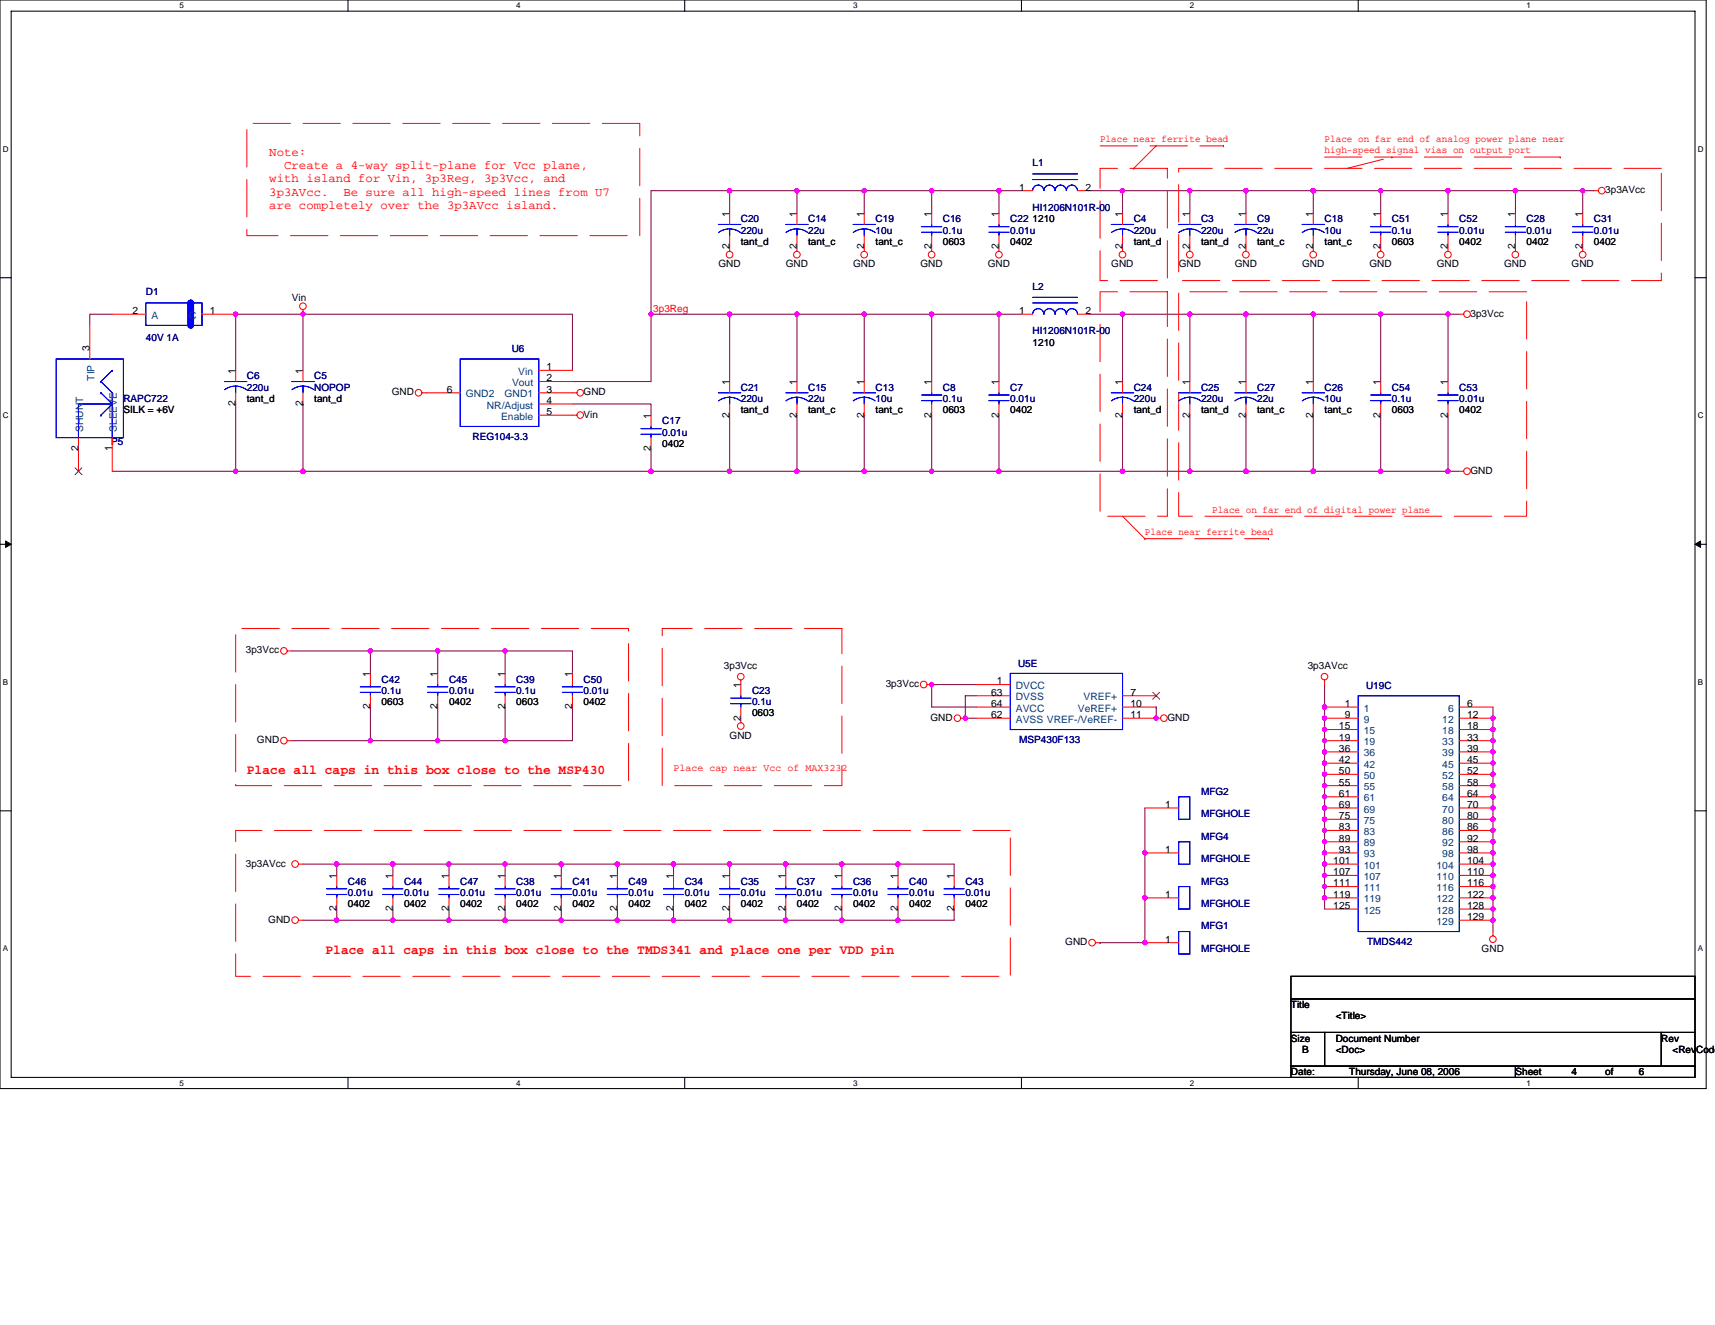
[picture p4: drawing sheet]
<svg xmlns="http://www.w3.org/2000/svg" width="279mm" height="216mm" viewBox="0 0 279 216" stroke-linecap="round" stroke-linejoin="round" font-family="sans-serif">
<path d="M0 0h278v177.4h-278zM1.8 1.8h274.3v173.8h-274.3z" fill="none" stroke="#000" stroke-width=".17"/>
<g fill="#fff">
<path d="M29.3 .2h.7v1.5h-.7z"/>
<path d="M29.3 175.7h.7v1.5h-.7z"/>
</g>
<path d="M56.7 0v1.8M56.7 175.6v1.8" fill="none" stroke="#000" stroke-width=".17"/>
<g fill="#fff">
<path d="M84.1 .2h.7v1.5h-.7z"/>
<path d="M84.1 175.7h.7v1.5h-.7z"/>
</g>
<path d="M111.5 0v1.8M111.5 175.6v1.8" fill="none" stroke="#000" stroke-width=".17"/>
<g fill="#fff">
<path d="M139 .2h.7v1.5h-.7z"/>
<path d="M139 175.7h.7v1.5h-.7z"/>
</g>
<path d="M166.4 0v1.8M166.4 175.6v1.8" fill="none" stroke="#000" stroke-width=".17"/>
<g fill="#fff">
<path d="M193.8 .2h.8v1.5h-.8z"/>
<path d="M193.8 175.7h.8v1.5h-.8z"/>
</g>
<path d="M221.3 0v1.8M221.3 175.6v1.8" fill="none" stroke="#000" stroke-width=".17"/>
<g fill="#fff">
<path d="M248.7 .2h.7v1.5h-.7z"/>
<path d="M248.7 175.7h.7v1.5h-.7z"/>
<path d="M.5 23.5h.9v1.5h-.9z"/>
<path d="M276.6 23.5h1v1.5h-1z"/>
<path d="M.5 67h.9v1.4h-.9z"/>
<path d="M276.6 67h1v1.4h-1z"/>
</g>
<path d="M0 45.3h1.8M276.1 45.3h1.9" fill="none" stroke="#000" stroke-width=".17"/>
<g fill="#fff">
<path d="M.5 110.4h.8v1.5h-.8z"/>
<path d="M276.6 110.4h.9v1.5h-.9z"/>
</g>
<path d="M0 88.7h1.8M276.1 88.7h1.9" fill="none" stroke="#000" stroke-width=".17"/>
<path d="M.9 88.2l.9 .5-.9 .5zM276.1 88.7l1-.5v1z" fill="#000" stroke="#000" stroke-width=".16"/>
<g fill="#fff">
<path d="M.5 153.8h.8v1.5h-.8z"/>
<path d="M276.6 153.8h.9v1.5h-.9z"/>
</g>
<path d="M0 132.1h1.8M276.1 132.1h1.9M210.3 159.1h65.8v3.7h-65.8zM210.3 162.8h65.8v5.4h-65.8zM210.3 168.2h5.5v5.5h-5.5zM210.3 173.7h36.6v1.9h-36.6zM215.8 168.2h54.9v5.5h-54.9zM246.9 173.7h29.2v1.9h-29.2zM270.7 168.2h5.4v5.5h-5.4z" fill="none" stroke="#000" stroke-width=".17"/>
<g fill="none" stroke="#800040" stroke-width=".17">
<path d="M118.9 31.1h.1M118.9 34.7v-3.6h-12.8v20.1M118.9 31.1h10.9M129.8 31.1v3.6M129.8 31.1h11v3.6M129.8 31.1h.1M140.8 31.1h11v3.6M140.8 31.1h.1M151.8 31.1h.1M151.8 31.1h11M162.8 31.1h.1M162.8 31.1h3.6"/>
<path d="M162.8 31.1v3.6M177.4 31.1h5.5v3.6M182.9 31.1h10.9v3.6M182.9 31.1h.1M193.8 31.1h.1M193.8 31.1h31.1M203 31.1v3.6M203 31.1h.1M214 31.1v3.6M214 31.1h.1M224.9 31.1h11v3.6M224.9 31.1h.1"/>
<path d="M224.9 31.1v3.6M235.9 31.1h.1M235.9 31.1h11M246.9 31.1h.1M246.9 31.1h11M246.9 31.1v3.6M257.9 31.1h1.8M257.9 31.1h.1M257.9 31.1v3.6M18.3 51.2h-3.7v1.8M38.4 51.2v9.1M38.4 51.2h11v9.1"/>
<path d="M38.4 51.2h.1M49.4 51.2h.1M49.4 51.2h43.9v9.1M106.1 51.2v11h-12.8M106.1 51.2h.1M106.1 51.2h12.8v11M118.9 51.2h.1M118.9 51.2h10.9M129.8 51.2v11M129.8 51.2h11v11M140.8 51.2h11v11M140.8 51.2h.1"/>
<path d="M151.8 51.2h11v11M151.8 51.2h.1M162.8 51.2h.1M162.8 51.2h3.6M177.4 51.2h5.5M182.9 51.2h.1M182.9 51.2h10.9v11M182.9 51.2v11M193.8 51.2h.1M193.8 51.2h9.2M203 51.2h11v11M203 51.2h.1"/>
<path d="M203 51.2v11M214 51.2h.1M214 51.2h10.9M224.9 51.2v11M224.9 51.2h11v11M224.9 51.2h.1M235.9 51.2h.1M235.9 51.2h1.8M18.3 76.8h20.1M38.4 65.8v11M38.4 76.8h.1M38.4 76.8h186.5"/>
<path d="M49.4 65.8h.1M49.4 76.8h.1M49.4 65.8v11M93.3 65.8h12.8v1.8M106.1 73.2v3.6M106.1 76.8h.1M118.9 67.6v9.2M118.9 76.8h.1M129.8 76.8h.1M129.8 67.6v9.2M140.8 76.8h.1M140.8 67.6v9.2"/>
<path d="M151.8 76.8h.1M151.8 67.6v9.2M162.8 76.8h.1M162.8 67.6v9.2M182.9 67.6v9.2M182.9 76.8h.1M193.8 67.6v9.2M193.8 76.8h.1M203 76.8h.1M203 67.6v9.2M214 76.8h.1M214 67.6v9.2"/>
<path d="M224.9 76.8h11M224.9 67.6v9.2M235.9 67.6v9.2M235.9 76.8h.1M235.9 76.8h1.8M47.5 106.1h12.8M60.3 106.1h.1M60.3 106.1v3.6M60.3 115.2v5.5M60.3 106.1h11M71.3 106.1v3.6M71.3 106.1h11"/>
<path d="M71.3 115.2v5.5M82.3 106.1h11v3.6M82.3 115.2v5.5M82.3 106.1h.1M82.3 106.1v3.6M93.3 115.2v5.5h-11M151.8 111.5h.1M151.8 111.5v3.7h7.3M151.8 111.5h7.3M157.3 113.4v3.6h1.8M157.3 113.4h1.8M157.3 113.4h.1"/>
<path d="M188.4 115.2h.1M188.4 115.2v1.8M215.8 111.5v3.7M215.8 115.2h.1M215.8 115.2v3.7M215.8 118.9h.1M215.8 118.9v18.3M243.2 117h.1M243.2 118.9h.1M243.2 115.2v7.3M47.5 120.7h12.8M60.3 120.7h.1"/>
<path d="M60.3 120.7h11M71.3 120.7h11M82.3 120.7h.1M186.5 139h.1M186.5 131.7v21.9h-7.3M215.8 124.4h.1M215.8 131.7h.1M215.8 120.7h.1M215.8 129.8h.1M215.8 128h.1M215.8 122.5h.1M215.8 126.2h.1"/>
<path d="M215.8 133.5h.1M215.8 139h.1M215.8 137.2h.1M215.8 137.2v10.9M243.2 135.3h.1M243.2 131.7h.1M243.2 122.5v1.9M243.2 133.5h.1M243.2 129.8h.1M243.2 128h.1M243.2 139h.1M243.2 126.2h.1"/>
<path d="M243.2 137.2h.1M243.2 124.4h.1M243.2 124.4v23.7M243.2 120.7h.1M243.2 122.5h.1M49.4 140.8h5.5M49.4 149.9h5.5M54.9 140.8h.1M54.9 140.8h9.1M54.9 148.1v1.8M54.9 149.9h.1M54.9 140.8v1.8"/>
<path d="M64 140.8h91.4v1.8M64 140.8h.1M64 148.1v1.8M64 149.9h.1M64 140.8v1.8M73.2 140.8v1.8M73.2 140.8h.1M73.2 148.1v1.8M73.2 149.9h.1M82.3 140.8v1.8M82.3 140.8h.1M82.3 148.1v1.8"/>
<path d="M82.3 149.9h.1M91.4 140.8v1.8M91.4 140.8h.1M91.4 148.1v1.8M91.4 149.9h.1M100.6 140.8v1.8M100.6 140.8h.1M100.6 148.1v1.8M100.6 149.9h.1M109.7 140.8v1.8M109.7 140.8h.1M109.7 148.1v1.8"/>
<path d="M109.7 149.9h.1M118.9 140.8v1.8M118.9 140.8h.1M118.9 148.1v1.8M118.9 149.9h.1M128 140.8v1.8M128 140.8h.1M128 148.1v1.8M128 149.9h.1M137.2 140.8v1.8M137.2 148.1v1.8M137.2 140.8h.1"/>
<path d="M137.2 149.9h.1M146.3 140.8v1.8M146.3 140.8h.1M146.3 149.9h.1M146.3 148.1v1.8M155.4 148.1v1.8h-100.5M179.2 153.6h.1M215.8 146.3h.1M215.8 144.5h.1M215.8 142.6h.1M215.8 140.8h.1M243.2 149.9h.1"/>
<path d="M243.2 144.5h.1M243.2 142.6h.1M243.2 140.8h.1M243.2 148.1h.1M243.2 148.1v3.7"/>
</g>
<g fill="#f0f" stroke="#f0f" stroke-width=".17">
<circle cx="214" cy="76.8" r=".36"/>
<circle cx="203" cy="76.8" r=".36"/>
<circle cx="140.8" cy="76.8" r=".36"/>
<circle cx="151.8" cy="76.8" r=".36"/>
<circle cx="151.8" cy="111.5" r=".35"/>
<circle cx="146.3" cy="140.8" r=".36"/>
<circle cx="182.9" cy="31.1" r=".36"/>
<circle cx="162.7" cy="51.2" r=".35"/>
<circle cx="186.5" cy="146.3" r=".36"/>
<circle cx="128" cy="140.8" r=".36"/>
<circle cx="186.5" cy="153.6" r=".36"/>
<circle cx="186.5" cy="139" r=".36"/>
<circle cx="129.8" cy="76.8" r=".36"/>
<circle cx="193.8" cy="31.1" r=".36"/>
<circle cx="118.8" cy="140.8" r=".36"/>
<circle cx="49.4" cy="76.8" r=".36"/>
<circle cx="109.7" cy="140.8" r=".36"/>
<circle cx="38.4" cy="76.8" r=".36"/>
<circle cx="100.6" cy="140.8" r=".36"/>
<circle cx="162.7" cy="31.1" r=".36"/>
<circle cx="151.8" cy="31.1" r=".36"/>
<circle cx="91.4" cy="140.8" r=".36"/>
<circle cx="106" cy="76.8" r=".36"/>
<circle cx="129.8" cy="51.2" r=".35"/>
<circle cx="118.9" cy="51.2" r=".36"/>
<circle cx="82.3" cy="140.8" r=".36"/>
<circle cx="73.1" cy="140.8" r=".36"/>
<circle cx="118.8" cy="31.1" r=".36"/>
<circle cx="64" cy="140.8" r=".36"/>
<circle cx="54.8" cy="140.8" r=".36"/>
<circle cx="246.9" cy="31.1" r=".36"/>
<circle cx="235.9" cy="31.1" r=".36"/>
<circle cx="214" cy="31.1" r=".36"/>
<circle cx="203" cy="31.1" r=".36"/>
<circle cx="146.3" cy="149.9" r=".36"/>
<circle cx="257.8" cy="31.1" r=".36"/>
<circle cx="128" cy="149.9" r=".36"/>
<circle cx="118.8" cy="149.9" r=".36"/>
<circle cx="109.7" cy="149.9" r=".36"/>
<circle cx="182.9" cy="51.2" r=".36"/>
<circle cx="203" cy="51.2" r=".35"/>
<circle cx="193.8" cy="51.2" r=".35"/>
<circle cx="100.6" cy="149.9" r=".36"/>
<circle cx="224.9" cy="31.1" r=".36"/>
<circle cx="91.4" cy="149.9" r=".36"/>
<circle cx="140.8" cy="51.2" r=".36"/>
<circle cx="118.8" cy="76.8" r=".36"/>
<circle cx="82.3" cy="149.9" r=".36"/>
<circle cx="157.3" cy="117" r=".35"/>
<circle cx="73.1" cy="149.9" r=".36"/>
<circle cx="64" cy="149.9" r=".36"/>
<circle cx="162.7" cy="76.8" r=".36"/>
<circle cx="54.8" cy="149.9" r=".36"/>
<circle cx="71.3" cy="106.1" r=".35"/>
<circle cx="60.3" cy="106.1" r=".35"/>
<circle cx="71.3" cy="120.7" r=".35"/>
<circle cx="60.3" cy="120.7" r=".35"/>
<circle cx="82.3" cy="120.7" r=".36"/>
<circle cx="215.8" cy="117" r=".35"/>
<circle cx="215.8" cy="115.2" r=".35"/>
<circle cx="224.9" cy="76.8" r=".36"/>
<circle cx="137.1" cy="140.8" r=".36"/>
<circle cx="137.1" cy="149.9" r=".36"/>
<circle cx="151.8" cy="51.2" r=".35"/>
<circle cx="243.2" cy="149.9" r=".36"/>
<circle cx="243.2" cy="146.3" r=".36"/>
<circle cx="243.2" cy="144.4" r=".35"/>
<circle cx="243.2" cy="135.3" r=".35"/>
<circle cx="243.2" cy="131.7" r=".36"/>
<circle cx="243.2" cy="142.6" r=".35"/>
<circle cx="243.2" cy="133.5" r=".35"/>
<circle cx="243.2" cy="129.8" r=".35"/>
<circle cx="243.2" cy="140.8" r=".36"/>
<circle cx="243.2" cy="128" r=".36"/>
<circle cx="243.2" cy="139" r=".35"/>
<circle cx="243.2" cy="126.2" r=".35"/>
<circle cx="243.2" cy="137.1" r=".36"/>
<circle cx="243.2" cy="124.3" r=".35"/>
<circle cx="82.3" cy="106.1" r=".36"/>
<circle cx="215.8" cy="124.3" r=".35"/>
<circle cx="215.8" cy="131.7" r=".36"/>
<circle cx="215.8" cy="120.7" r=".35"/>
<circle cx="215.8" cy="129.8" r=".35"/>
<circle cx="215.8" cy="118.8" r=".36"/>
<circle cx="215.8" cy="128" r=".36"/>
<circle cx="215.8" cy="122.5" r=".36"/>
<circle cx="215.8" cy="126.2" r=".35"/>
<circle cx="215.8" cy="135.3" r=".35"/>
<circle cx="215.8" cy="133.5" r=".35"/>
<circle cx="129.8" cy="31.1" r=".36"/>
<circle cx="188.3" cy="117" r=".35"/>
<circle cx="140.8" cy="31.1" r=".36"/>
<circle cx="182.9" cy="76.8" r=".36"/>
<circle cx="49.4" cy="51.2" r=".36"/>
<circle cx="193.8" cy="76.8" r=".36"/>
<circle cx="235.9" cy="76.8" r=".36"/>
<circle cx="235.9" cy="51.2" r=".35"/>
<circle cx="38.4" cy="51.2" r=".35"/>
<circle cx="214" cy="51.2" r=".36"/>
<circle cx="224.9" cy="51.2" r=".35"/>
<circle cx="106.1" cy="51.2" r=".35"/>
<circle cx="215.8" cy="146.3" r=".36"/>
<circle cx="215.8" cy="144.4" r=".35"/>
<circle cx="215.8" cy="139" r=".35"/>
<circle cx="215.8" cy="142.6" r=".35"/>
<circle cx="215.8" cy="137.1" r=".36"/>
<circle cx="215.8" cy="140.8" r=".36"/>
<circle cx="243.2" cy="117" r=".35"/>
<circle cx="243.2" cy="120.7" r=".35"/>
<circle cx="243.2" cy="122.5" r=".36"/>
<circle cx="243.2" cy="118.8" r=".36"/>
<circle cx="243.2" cy="148.1" r=".35"/>
</g>
<g fill="none" stroke="#f00" stroke-width=".17">
<path d="M118.9 38.4v2.6M118.9 34.7v1.9M129.8 38.4v2.6M129.8 34.7v1.9M140.8 38.4v2.6M140.8 34.7v1.9M151.8 38.4v2.6M151.8 34.7v1.9M162.8 38.4v2.6M162.8 34.7v1.9M166.4 31.1h1.8M175.6 31.1h1.8"/>
<path d="M182.9 38.4v2.6M182.9 34.7v1.9M193.8 38.4v2.6M193.8 34.7v1.9M203 38.4v2.6M203 34.7v1.9M214 38.4v2.6M214 34.7v1.9M224.9 38.4v2.6M224.9 34.7v1.9M235.9 38.4v2.6M235.9 34.7v1.9"/>
<path d="M246.9 38.4v2.6M246.9 34.7v1.9M257.9 38.4v2.6M257.9 34.7v1.9M259.7 31.1h.7M14.6 53v5.5M18.3 51.2h5.5M32.9 51.2h5.5M49.4 50.5v.7M166.4 51.2h1.8M175.6 51.2h1.8M237.7 51.2h.8"/>
<path d="M12.8 71.3v5.5M18.3 71.3v5.5M38.4 60.3v1.9M38.4 64v1.8M49.4 60.3v1.9M49.4 64v1.8M68.7 64h6.3M87.8 64h6.2M87.8 67.6h6.2M87.8 60.3h5.5M87.8 62.2h5.5M87.8 65.8h5.5"/>
<path d="M106.1 67.6v1.9M106.1 71.3v1.9M118.9 62.2v1.8M118.9 65.8v1.8M129.8 62.2v1.8M129.8 65.8v1.8M140.8 62.2v1.8M140.8 65.8v1.8M151.8 62.2v1.8M151.8 65.8v1.8M162.8 62.2v1.8M162.8 65.8v1.8"/>
<path d="M182.9 62.2v1.8M182.9 65.8v1.8M193.8 62.2v1.8M193.8 65.8v1.8M203 62.2v1.8M203 65.8v1.8M214 62.2v1.8M214 65.8v1.8M224.9 62.2v1.8M224.9 65.8v1.8M235.9 62.2v1.8M235.9 65.8v1.8"/>
<path d="M237.7 76.8h.8M46.8 106.1h.7M60.3 109.7v1.8M60.3 113.4v1.8M71.3 109.7v1.8M71.3 113.4v1.8M82.3 109.7v1.8M82.3 113.4v1.8M93.3 109.7v1.8M93.3 113.4v1.8M120.7 110.8v2.6M120.7 115.2v2.6"/>
<path d="M151 111.5h.8M156.5 117h.8M159.1 111.5h5.5M159.1 113.4h5.5M159.1 115.2h5.5M159.1 117h5.5M182.9 117h6.2M182.9 113.4h5.5M182.9 115.2h5.5M215.8 110.8v.7M215.8 115.2h5.5M215.8 117h5.5"/>
<path d="M215.8 118.9h5.5M237.7 115.2h5.5M237.7 117h5.5M237.7 118.9h5.5M46.8 120.7h.7M186.5 131.7h5.5M186.5 139h5.5M215.8 131.7h5.5M215.8 139h5.5M215.8 120.7h5.5M215.8 122.5h5.5M215.8 124.4h5.5"/>
<path d="M215.8 126.2h5.5M215.8 128h5.5M215.8 129.8h5.5M215.8 133.5h5.5M215.8 135.3h5.5M215.8 137.2h5.5M237.7 131.7h5.5M237.7 139h5.5M237.7 120.7h5.5M237.7 122.5h5.5M237.7 124.4h5.5M237.7 126.2h5.5"/>
<path d="M237.7 128h5.5M237.7 129.8h5.5M237.7 133.5h5.5M237.7 135.3h5.5M237.7 137.2h5.5M48.6 140.8h.8M48.6 149.9h.8M54.9 142.6v1.9M54.9 146.3v1.8M64 142.6v1.9M64 146.3v1.8M73.2 142.6v1.9"/>
<path d="M73.2 146.3v1.8M82.3 142.6v1.9M82.3 146.3v1.8M91.4 142.6v1.9M91.4 146.3v1.8M100.6 142.6v1.9M100.6 146.3v1.8M109.7 142.6v1.9M109.7 146.3v1.8M118.9 142.6v1.9M118.9 146.3v1.8M128 142.6v1.9"/>
<path d="M128 146.3v1.8M137.2 142.6v1.9M137.2 146.3v1.8M146.3 142.6v1.9M146.3 146.3v1.8M155.4 142.6v1.9M155.4 146.3v1.8M178.5 153.6h.7M186.5 146.3h5.5M186.5 153.6h5.5M215.8 146.3h5.5M215.8 140.8h5.5"/>
<path d="M215.8 142.6h5.5M215.8 144.5h5.5M215.8 148.1h5.5M237.7 146.3h5.5M237.7 140.8h5.5M237.7 142.6h5.5M237.7 144.5h5.5M237.7 148.1h5.5M237.7 149.9h5.5M243.2 151.8v.7"/>
<circle cx="261" cy="31.1" r=".54"/>
<circle cx="49.3" cy="49.9" r=".54"/>
<circle cx="118.9" cy="41.5" r=".54"/>
<circle cx="129.8" cy="41.5" r=".54"/>
<circle cx="140.8" cy="41.5" r=".54"/>
<circle cx="151.8" cy="41.5" r=".54"/>
<circle cx="162.7" cy="41.5" r=".54"/>
<circle cx="182.9" cy="41.5" r=".54"/>
<circle cx="193.8" cy="41.5" r=".54"/>
<circle cx="203" cy="41.5" r=".54"/>
<circle cx="213.9" cy="41.5" r=".54"/>
<circle cx="224.9" cy="41.5" r=".54"/>
<circle cx="235.9" cy="41.5" r=".54"/>
<circle cx="239" cy="51.2" r=".54"/>
<circle cx="246.9" cy="41.5" r=".54"/>
<circle cx="257.8" cy="41.5" r=".54"/>
<circle cx="68.2" cy="64" r=".54"/>
<circle cx="94.5" cy="64" r=".53"/>
<circle cx="94.5" cy="67.6" r=".53"/>
<circle cx="239" cy="76.8" r=".54"/>
<circle cx="46.2" cy="106.1" r=".53"/>
<circle cx="120.7" cy="118.3" r=".54"/>
<circle cx="120.7" cy="110.3" r=".54"/>
<circle cx="150.5" cy="111.5" r=".54"/>
<circle cx="156" cy="117" r=".53"/>
<circle cx="189.6" cy="117" r=".54"/>
<circle cx="215.8" cy="110.3" r=".54"/>
<circle cx="46.2" cy="120.7" r=".53"/>
<circle cx="48.1" cy="149.9" r=".54"/>
<circle cx="48.1" cy="140.8" r=".54"/>
<circle cx="177.9" cy="153.6" r=".54"/>
<circle cx="243.2" cy="153" r=".54"/>
</g>
<g fill="none" stroke="#f00" stroke-width=".16" stroke-dasharray="6.1 2">
<path d="M40.2 20.1h64v18.3h-64zM179.2 27.4h11v18.3h-11zM179.2 23.8h20.1M184.7 27.4h.1M188.4 23.8l-3.7 3.6M192 27.4h78.7v18.3h-78.7zM199.3 23.8h.1M215.8 25.6h38.4M219.5 27.4l7.3-1.8M226.8 25.6h.1M254.2 25.6h.1M179.2 47.5h11v36.6h-11z"/>
<path d="M192 47.5h56.7v36.6h-56.7zM182.9 84.1l3.6 3.7M186.5 87.8h20.2M186.5 87.8h.1M206.7 87.8h.1M38.4 102.4h64v25.6h-64zM107.9 102.4h29.3v25.6h-29.3zM38.4 135.3h126.2v23.8h-126.2z"/>
</g>
<g fill="none" stroke="#00f" stroke-width=".17">
<path d="M117 36.6h3.7M117.1 37.9l1-.5 .8-.1 .7 .1 1 .5M118.9 37.3v1.1M128 36.6h3.7M128 37.9a2.96 2.96 0 0 1 3.6 0M129.8 37.3v1.1M139 36.6h3.6M140.8 37.3l.8 .1 1 .5M140.8 37.3l-1.1 .2-.7 .4M140.8 37.3v1.1M150.1 37.8h3.3M150.1 36.9h3.3"/>
<path d="M151.8 36.6v.3M151.8 37.8h.1M151.8 37.8v.6M161.1 37.8h3.3M161.1 36.9h3.3M162.8 36.6v.3M162.8 37.8h.1M162.8 37.8v.6M168.2 29.3h7.4M168.2 28.3h7.4M168.2 31.1a.91 .91 0 0 1 .9-.9 .91 .91 0 0 1 1 .9M170.1 31.1a.9 .9 0 0 1 .9-.9 .9 .9 0 0 1 .9 .9 .92 .92 0 0 1 .9-.9 .92 .92 0 0 1 .9 .9"/>
<path d="M173.7 31.1a.9 .9 0 0 1 .9-.9 .9 .9 0 0 1 .9 .9M181 36.6h3.7M182.9 37.3l1.1 .2 .6 .4M182.9 37.3l-.8 .1-1 .5M182.9 37.3v1.1M192 36.6h3.7M193.8 37.3l1.1 .2 .7 .4M193.8 37.3l-1.1 .2-.7 .4M193.8 37.3v1.1M201.2 36.6h3.6M201.2 37.9a2.96 2.96 0 0 1 3.5 0M203 37.3v1.1"/>
<path d="M212.1 36.6h3.7M213.9 37.3l.8 .1 1 .5M213.9 37.3l-1.1 .2-.6 .4M214 37.3v1.1M223.3 37.8h3.3M223.3 36.9h3.3M224.9 36.6v.3M224.9 37.8h.1M224.9 37.8v.6M234.3 37.8h3.3M234.3 36.9h3.3M235.9 36.6v.3"/>
<path d="M235.9 37.8h.1M235.9 37.8v.6M245.2 37.8h3.3M245.2 36.9h3.3M246.9 36.6v.3M246.9 37.8h.1M246.9 37.8v.6M256.2 37.8h3.3M256.2 36.9h3.3M257.9 36.6v.3M257.9 37.8h.1M257.9 37.8v.6"/>
<path d="M9.1 58.5h11v12.8h-11zM23.8 49.4h9.1v3.6h-9.1zM75 58.5h12.8v11h-12.8zM168.2 49.4h7.4M168.2 48.5h7.4M168.2 51.2a.91 .91 0 0 1 .9-.9 .91 .91 0 0 1 1 .9M170.1 51.2a.9 .9 0 0 1 .9-.9 .9 .9 0 0 1 .9 .9 .92 .92 0 0 1 .9-.9 .92 .92 0 0 1 .9 .9M173.7 51.2a.9 .9 0 0 1 .9-.9 .9 .9 0 0 1 .9 .9M16.4 62.2l1.9 1.8v7.3M16.4 62.2h.1M16.4 67.6h.1M16.4 64h.1"/>
<path d="M16.4 64l1.9 1.8M18.3 60.3h.1M18.3 65.8h-5.5v5.5M18.3 60.3l-1.9 1.9M18.3 65.8l-1.9 1.8M36.6 62.2h3.6M36.6 63.5a2.96 2.96 0 0 1 3.6 0M38.4 62.9v1.1M47.5 62.2h3.7M47.6 63.5l.6-.4 1.1-.2 .8 .1 1 .5M49.4 62.9v1.1M104.4 70.8h3.3"/>
<path d="M104.4 69.8h3.3M106.1 69.5v.3M106.1 70.8h.1M106.1 70.8v.5M117 64h3.7M117.1 65.3l1-.5 .8-.1 .7 .1 1 .5M118.9 64.7v1.1M128 64h3.7M128 65.3a2.96 2.96 0 0 1 3.6 0M129.8 64.7v1.1M139 64h3.6M140.8 64.7l.8 .1 1 .5"/>
<path d="M140.8 64.7l-1.1 .2-.7 .4M140.8 64.7v1.1M150.1 65.3h3.3M150.1 64.4h3.3M151.8 64v.4M151.8 65.3h.1M151.8 65.3v.5M161.1 65.3h3.3M161.1 64.4h3.3M162.8 64v.4M162.8 65.3h.1M162.8 65.3v.5"/>
<path d="M181 64h3.7M182.9 64.7l.7 .1 1 .5M182.9 64.7l-.8 .1-1 .5M182.9 64.7v1.1M192 64h3.7M193.8 64.7l1.1 .2 .7 .4M193.8 64.7l-.7 .1-1.1 .5M193.8 64.7v1.1M201.2 64h3.6M201.2 65.3a2.96 2.96 0 0 1 3.5 0M203 64.7v1.1M212.1 64h3.7"/>
<path d="M213.9 64.7l.8 .1 1 .5M213.9 64.7l-.7 .1-1 .5M214 64.7v1.1M223.3 65.3h3.3M223.3 64.4h3.3M224.9 64v.4M224.9 65.3h.1M224.9 65.3v.5M234.3 65.3h3.3M234.3 64.4h3.3M235.9 64v.4M235.9 65.3h.1"/>
<path d="M235.9 65.3v.5M58.7 112.8h3.3M58.7 111.9h3.3M60.3 111.5v.4M60.3 112.8h.1M60.3 112.8v.6M69.7 112.8h3.3M69.7 111.9h3.3M71.3 111.5v.4M71.3 112.8h.1M71.3 112.8v.6M80.6 112.8h3.3"/>
<path d="M80.6 111.9h3.3M82.3 111.5v.4M82.3 112.8h.1M82.3 112.8v.6M91.6 112.8h3.3M91.6 111.9h3.3M93.3 111.5v.4M93.3 112.8h.1M93.3 112.8v.6M119 114.7h3.3M119 113.7h3.3M120.7 113.4v.3"/>
<path d="M120.7 114.7h.1M120.7 114.7v.5M164.6 109.7h18.3v9.2h-18.3zM221.3 113.4h16.4v38.4h-16.4zM192 129.8h1.8v3.7h-1.8zM192 137.2h1.8v3.6h-1.8zM53.2 145.8h3.3M53.2 144.8h3.3M54.9 144.5v.3M54.9 145.8h.1M54.9 145.8v.5M62.4 145.8h3.2"/>
<path d="M62.4 144.8h3.2M64 144.5v.3M64 145.8h.1M64 145.8v.5M71.5 145.8h3.3M71.5 144.8h3.3M73.2 144.5v.3M73.2 145.8h.1M73.2 145.8v.5M80.6 145.8h3.3M80.6 144.8h3.3M82.3 144.5v.3"/>
<path d="M82.3 145.8h.1M82.3 145.8v.5M89.8 145.8h3.3M89.8 144.8h3.3M91.4 144.5v.3M91.4 145.8h.1M91.4 145.8v.5M98.9 145.8h3.3M98.9 144.8h3.3M100.6 144.5v.3M100.6 145.8h.1M100.6 145.8v.5"/>
<path d="M108.1 145.8h3.3M108.1 144.8h3.3M109.7 144.5v.3M109.7 145.8h.1M109.7 145.8v.5M117.2 145.8h3.3M117.2 144.8h3.3M118.9 144.5v.3M118.9 145.8h.1M118.9 145.8v.5M126.4 145.8h3.2M126.4 144.8h3.2"/>
<path d="M128 144.5v.3M128 145.8h.1M128 145.8v.5M135.5 145.8h3.3M135.5 144.8h3.3M137.2 144.5v.3M137.2 145.8h.1M137.2 145.8v.5M144.7 145.8h3.2M144.7 144.8h3.2M146.3 144.5v.3M146.3 145.8h.1"/>
<path d="M146.3 145.8v.5M153.8 145.8h3.3M153.8 144.8h3.3M155.4 144.5v.3M155.4 145.8h.1M155.4 145.8v.5M192 144.5h1.8v3.6h-1.8zM192 151.8h1.8v3.6h-1.8z"/>
</g>
<path d="M31.1 49.4h.1M31.1 49.4v3.6" fill="none" stroke="#00f" stroke-width="1.1"/>
<path d="M12.2 76.2l1.2 1.2M13.3 76.2l-1.1 1.2M187.8 112.8l1.1 1.1M188.9 112.8l-1.1 1.1" fill="none" stroke="#804000" stroke-width=".16"/>
<g font-size="2.2" fill="#f00">
<text x="40.2" y="126.2">Place all caps in this box close to the MSP430</text>
<text x="53" y="155.4">Place all caps in this box close to the TMDS341 and place one per VDD pin</text>
</g>
<g font-size="2" fill="#f00">
<text x="43.9" y="25.4">Note:</text>
<text x="43.9" y="29.7">with island for Vin, 3p3Reg, 3p3Vcc, and</text>
<text x="46.3" y="27.5">Create a 4-way split-plane for Vcc plane,</text>
<text x="43.9" y="31.9">3p3AVcc.</text>
<text x="43.9" y="34">are completely over the 3p3AVcc island.</text>
<text x="55.9" y="31.9">Be sure all high-speed lines from U7</text>
</g>
<g font-size="1.7">
<text x="118.9" y="35.3" transform="rotate(-90 118.9 35.3)">1</text>
<text x="129.8" y="35.3" transform="rotate(-90 129.8 35.3)">1</text>
<text x="140.8" y="35.3" transform="rotate(-90 140.8 35.3)">1</text>
<text x="151.8" y="35.3" transform="rotate(-90 151.8 35.3)">1</text>
<text x="162.7" y="35.3" transform="rotate(-90 162.7 35.3)">1</text>
<text x="166" y="31.1">1</text>
<text x="176.8" y="31.1">2</text>
<text x="182.9" y="35.3" transform="rotate(-90 182.9 35.3)">1</text>
<text x="193.8" y="35.3" transform="rotate(-90 193.8 35.3)">1</text>
<text x="203" y="35.3" transform="rotate(-90 203 35.3)">1</text>
<text x="213.9" y="35.3" transform="rotate(-90 213.9 35.3)">1</text>
<text x="224.9" y="35.3" transform="rotate(-90 224.9 35.3)">1</text>
<text x="235.9" y="35.3" transform="rotate(-90 235.9 35.3)">1</text>
<text x="246.9" y="35.3" transform="rotate(-90 246.9 35.3)">1</text>
<text x="257.8" y="35.3" transform="rotate(-90 257.8 35.3)">1</text>
<text x="118.9" y="40.6" transform="rotate(-90 118.9 40.6)">2</text>
<text x="129.8" y="40.6" transform="rotate(-90 129.8 40.6)">2</text>
<text x="140.8" y="40.6" transform="rotate(-90 140.8 40.6)">2</text>
<text x="151.8" y="40.6" transform="rotate(-90 151.8 40.6)">2</text>
<text x="162.7" y="40.6" transform="rotate(-90 162.7 40.6)">2</text>
<text x="182.9" y="40.6" transform="rotate(-90 182.9 40.6)">2</text>
<text x="193.8" y="40.6" transform="rotate(-90 193.8 40.6)">2</text>
<text x="203" y="40.6" transform="rotate(-90 203 40.6)">2</text>
<text x="213.9" y="40.6" transform="rotate(-90 213.9 40.6)">2</text>
<text x="224.9" y="40.6" transform="rotate(-90 224.9 40.6)">2</text>
<text x="235.9" y="40.6" transform="rotate(-90 235.9 40.6)">2</text>
<text x="246.9" y="40.6" transform="rotate(-90 246.9 40.6)">2</text>
<text x="257.8" y="40.6" transform="rotate(-90 257.8 40.6)">2</text>
<text x="21.6" y="51.2">2</text>
<text x="34.2" y="51.2">1</text>
<text x="166" y="51.2">1</text>
<text x="176.8" y="51.2">2</text>
<text x="14.6" y="57.2" transform="rotate(-90 14.6 57.2)">3</text>
<text x="38.4" y="60.9" transform="rotate(-90 38.4 60.9)">1</text>
<text x="49.3" y="60.9" transform="rotate(-90 49.3 60.9)">1</text>
<text x="72.8" y="64">6</text>
<text x="89" y="60.3">1</text>
<text x="89" y="62.1">2</text>
<text x="89" y="64">3</text>
<text x="89" y="65.8">4</text>
<text x="118.9" y="62.7" transform="rotate(-90 118.9 62.7)">1</text>
<text x="129.8" y="62.7" transform="rotate(-90 129.8 62.7)">1</text>
<text x="140.8" y="62.7" transform="rotate(-90 140.8 62.7)">1</text>
<text x="151.8" y="62.7" transform="rotate(-90 151.8 62.7)">1</text>
<text x="162.7" y="62.7" transform="rotate(-90 162.7 62.7)">1</text>
<text x="182.9" y="62.7" transform="rotate(-90 182.9 62.7)">1</text>
<text x="193.8" y="62.7" transform="rotate(-90 193.8 62.7)">1</text>
<text x="203" y="62.7" transform="rotate(-90 203 62.7)">1</text>
<text x="213.9" y="62.7" transform="rotate(-90 213.9 62.7)">1</text>
<text x="224.9" y="62.7" transform="rotate(-90 224.9 62.7)">1</text>
<text x="235.9" y="62.7" transform="rotate(-90 235.9 62.7)">1</text>
<text x="38.4" y="66.2" transform="rotate(-90 38.4 66.2)">2</text>
<text x="49.3" y="66.2" transform="rotate(-90 49.3 66.2)">2</text>
<text x="89" y="67.6">5</text>
<text x="106" y="68.2" transform="rotate(-90 106 68.2)">1</text>
<text x="118.9" y="68" transform="rotate(-90 118.9 68)">2</text>
<text x="129.8" y="68" transform="rotate(-90 129.8 68)">2</text>
<text x="140.8" y="68" transform="rotate(-90 140.8 68)">2</text>
<text x="151.8" y="68" transform="rotate(-90 151.8 68)">2</text>
<text x="162.7" y="68" transform="rotate(-90 162.7 68)">2</text>
<text x="182.9" y="68" transform="rotate(-90 182.9 68)">2</text>
<text x="193.8" y="68" transform="rotate(-90 193.8 68)">2</text>
<text x="203" y="68" transform="rotate(-90 203 68)">2</text>
<text x="213.9" y="68" transform="rotate(-90 213.9 68)">2</text>
<text x="224.9" y="68" transform="rotate(-90 224.9 68)">2</text>
<text x="235.9" y="68" transform="rotate(-90 235.9 68)">2</text>
<text x="12.8" y="73.5" transform="rotate(-90 12.8 73.5)">2</text>
<text x="18.3" y="73.5" transform="rotate(-90 18.3 73.5)">1</text>
<text x="106" y="73.5" transform="rotate(-90 106 73.5)">2</text>
<text x="60.3" y="110.3" transform="rotate(-90 60.3 110.3)">1</text>
<text x="71.3" y="110.3" transform="rotate(-90 71.3 110.3)">1</text>
<text x="82.3" y="110.3" transform="rotate(-90 82.3 110.3)">1</text>
<text x="93.2" y="110.3" transform="rotate(-90 93.2 110.3)">1</text>
<text x="120.7" y="112.1" transform="rotate(-90 120.7 112.1)">1</text>
<text x="161.5" y="113.3">63</text>
<text x="162.4" y="111.5">1</text>
<text x="184.2" y="113.3">7</text>
<text x="60.3" y="115.6" transform="rotate(-90 60.3 115.6)">2</text>
<text x="71.3" y="115.6" transform="rotate(-90 71.3 115.6)">2</text>
<text x="82.3" y="115.6" transform="rotate(-90 82.3 115.6)">2</text>
<text x="93.2" y="115.6" transform="rotate(-90 93.2 115.6)">2</text>
<text x="120.7" y="117.4" transform="rotate(-90 120.7 117.4)">2</text>
<text x="161.5" y="115.2">64</text>
<text x="161.5" y="117">62</text>
<text x="184.1" y="117">11</text>
<text x="184.1" y="115.2">10</text>
<text x="218.1" y="118.9">15</text>
<text x="219.1" y="115.2">1</text>
<text x="219.1" y="117">9</text>
<text x="239" y="117">12</text>
<text x="239" y="118.9">18</text>
<text x="239" y="115.2">6</text>
<text x="218.1" y="120.7">19</text>
<text x="218.1" y="122.5">36</text>
<text x="218.1" y="124.3">42</text>
<text x="239" y="120.7">33</text>
<text x="239" y="122.5">39</text>
<text x="239" y="124.3">45</text>
<text x="189.8" y="131.6">1</text>
<text x="218.1" y="126.2">50</text>
<text x="218.1" y="128">55</text>
<text x="218.1" y="129.8">61</text>
<text x="218.1" y="131.6">69</text>
<text x="239" y="126.2">52</text>
<text x="239" y="128">58</text>
<text x="239" y="129.8">64</text>
<text x="239" y="131.6">70</text>
<text x="218.1" y="133.5">75</text>
<text x="218.1" y="135.3">83</text>
<text x="218.1" y="137.1">89</text>
<text x="239" y="133.5">80</text>
<text x="239" y="135.3">86</text>
<text x="239" y="137.1">92</text>
<text x="54.8" y="143.2" transform="rotate(-90 54.8 143.2)">1</text>
<text x="64" y="143.2" transform="rotate(-90 64 143.2)">1</text>
<text x="73.1" y="143.2" transform="rotate(-90 73.1 143.2)">1</text>
<text x="82.3" y="143.2" transform="rotate(-90 82.3 143.2)">1</text>
<text x="91.4" y="143.2" transform="rotate(-90 91.4 143.2)">1</text>
<text x="100.6" y="143.2" transform="rotate(-90 100.6 143.2)">1</text>
<text x="109.7" y="143.2" transform="rotate(-90 109.7 143.2)">1</text>
<text x="118.9" y="143.2" transform="rotate(-90 118.9 143.2)">1</text>
<text x="128" y="143.2" transform="rotate(-90 128 143.2)">1</text>
<text x="137.1" y="143.2" transform="rotate(-90 137.1 143.2)">1</text>
<text x="146.3" y="143.2" transform="rotate(-90 146.3 143.2)">1</text>
<text x="155.4" y="143.2" transform="rotate(-90 155.4 143.2)">1</text>
<text x="189.8" y="139">1</text>
<text x="217.2" y="140.8">101</text>
<text x="217.2" y="142.6">107</text>
<text x="218.1" y="139">93</text>
<text x="239" y="140.8">104</text>
<text x="239" y="142.6">110</text>
<text x="239" y="139">98</text>
<text x="54.8" y="148.5" transform="rotate(-90 54.8 148.5)">2</text>
<text x="64" y="148.5" transform="rotate(-90 64 148.5)">2</text>
<text x="73.1" y="148.5" transform="rotate(-90 73.1 148.5)">2</text>
<text x="82.3" y="148.5" transform="rotate(-90 82.3 148.5)">2</text>
<text x="91.4" y="148.5" transform="rotate(-90 91.4 148.5)">2</text>
<text x="100.6" y="148.5" transform="rotate(-90 100.6 148.5)">2</text>
<text x="109.7" y="148.5" transform="rotate(-90 109.7 148.5)">2</text>
<text x="118.9" y="148.5" transform="rotate(-90 118.9 148.5)">2</text>
<text x="128" y="148.5" transform="rotate(-90 128 148.5)">2</text>
<text x="137.1" y="148.5" transform="rotate(-90 137.1 148.5)">2</text>
<text x="146.3" y="148.5" transform="rotate(-90 146.3 148.5)">2</text>
<text x="155.4" y="148.5" transform="rotate(-90 155.4 148.5)">2</text>
<text x="189.8" y="146.3">1</text>
<text x="217.2" y="144.4">111</text>
<text x="217.2" y="146.3">119</text>
<text x="217.2" y="148.1">125</text>
<text x="239" y="144.4">116</text>
<text x="239" y="146.3">122</text>
<text x="239" y="148.1">128</text>
<text x="239" y="149.9">129</text>
<text x="189.8" y="153.6">1</text>
</g>
<g font-size="1.7" fill="#004080">
<text x="24.7" y="51.9">A</text>
<text x="30.8" y="51.9">C</text>
<text x="15.4" y="62" transform="rotate(-90 15.4 62)">TIP</text>
<text x="75.9" y="64.7">GND2</text>
<text x="82.2" y="64.7">GND1</text>
<text x="83.4" y="62.9">Vout</text>
<text x="84.4" y="61.1">Vin</text>
<text x="13.5" y="70.4" transform="rotate(-90 13.5 70.4)">SHUNT</text>
<text x="19" y="70.4" transform="rotate(-90 19 70.4)">SLEEVE</text>
<text x="79.3" y="66.6">NR/Adjust</text>
<text x="81.6" y="68.4">Enable</text>
<text x="165.5" y="112.3">DVCC</text>
<text x="165.5" y="114.1">DVSS</text>
<text x="165.5" y="116">AVCC</text>
<text x="165.5" y="117.8">AVSS VREF-/VeREF-</text>
<text x="175.6" y="116">VeREF+</text>
<text x="176.5" y="114.1">VREF+</text>
<text x="222.2" y="116">1</text>
<text x="222.2" y="117.8">9</text>
<text x="222.2" y="119.6">15</text>
<text x="235" y="117.8">12</text>
<text x="235" y="119.6">18</text>
<text x="235.9" y="116">6</text>
<text x="222.2" y="121.4">19</text>
<text x="222.2" y="123.3">36</text>
<text x="222.2" y="125.1">42</text>
<text x="235" y="121.4">33</text>
<text x="235" y="123.3">39</text>
<text x="235" y="125.1">45</text>
<text x="222.2" y="126.9">50</text>
<text x="222.2" y="128.8">55</text>
<text x="222.2" y="130.6">61</text>
<text x="235" y="126.9">52</text>
<text x="235" y="128.8">58</text>
<text x="235" y="130.6">64</text>
<text x="222.2" y="132.4">69</text>
<text x="222.2" y="134.2">75</text>
<text x="222.2" y="136.1">83</text>
<text x="222.2" y="137.9">89</text>
<text x="235" y="132.4">70</text>
<text x="235" y="134.2">80</text>
<text x="235" y="136.1">86</text>
<text x="235" y="137.9">92</text>
<text x="222.2" y="139.7">93</text>
<text x="222.2" y="141.5">101</text>
<text x="222.2" y="143.4">107</text>
<text x="234" y="141.5">104</text>
<text x="234" y="143.4">110</text>
<text x="235" y="139.7">98</text>
<text x="222.2" y="145.2">111</text>
<text x="222.2" y="147">119</text>
<text x="222.2" y="148.9">125</text>
<text x="234" y="145.2">116</text>
<text x="234" y="147">122</text>
<text x="234" y="148.9">128</text>
<text x="234" y="150.7">129</text>
</g>
<g font-size="1.6" fill="#f00">
<text x="179.2" y="23.2">Place near ferrite bead</text>
<text x="215.8" y="23.2">Place on far end of analog power plane near</text>
<text x="215.8" y="24.9">high-speed signal vias on output port</text>
<text x="106.4" y="50.8">3p3Reg</text>
<text x="197.5" y="83.6">Place on far end of digital power plane</text>
<text x="186.5" y="87.2">Place near ferrite bead</text>
<text x="109.7" y="125.6">Place cap near Vcc of MAX3232</text>
</g>
<g font-size="1.6" fill="#000080">
<text x="168.2" y="27.1">L1</text>
<text x="168.2" y="34.4">HI1206N101R-00</text>
<text x="120.7" y="36.2">C20</text>
<text x="120.7" y="38.1">220u</text>
<text x="131.7" y="36.2">C14</text>
<text x="131.7" y="38.1">22u</text>
<text x="142.6" y="36.2">C19</text>
<text x="142.6" y="38.1">10u</text>
<text x="153.6" y="36.2">C16</text>
<text x="153.6" y="38.1">0.1u</text>
<text x="164.6" y="36.2">C22</text>
<text x="164.6" y="38.1">0.01u</text>
<text x="184.7" y="36.2">C4</text>
<text x="184.7" y="38.1">220u</text>
<text x="195.7" y="36.2">C3</text>
<text x="195.7" y="38.1">220u</text>
<text x="204.8" y="36.2">C9</text>
<text x="204.8" y="38.1">22u</text>
<text x="215.8" y="36.2">C18</text>
<text x="215.8" y="38.1">10u</text>
<text x="226.8" y="36.2">C51</text>
<text x="226.8" y="38.1">0.1u</text>
<text x="237.7" y="36.2">C52</text>
<text x="237.7" y="38.1">0.01u</text>
<text x="248.7" y="36.2">C28</text>
<text x="248.7" y="38.1">0.01u</text>
<text x="259.7" y="36.2">C31</text>
<text x="259.7" y="38.1">0.01u</text>
<text x="168.2" y="47.2">L2</text>
<text x="23.8" y="48.1">D1</text>
<text x="23.8" y="55.6">40V 1A</text>
<text x="83.4" y="57.4">U6</text>
<text x="168.2" y="54.5">HI1206N101R-00</text>
<text x="20.1" y="65.5">RAPC722</text>
<text x="40.2" y="61.8">C6</text>
<text x="40.2" y="63.6">220u</text>
<text x="51.2" y="61.8">C5</text>
<text x="51.2" y="63.6">NOPOP</text>
<text x="120.7" y="63.6">C21</text>
<text x="120.7" y="65.5">220u</text>
<text x="131.7" y="63.6">C15</text>
<text x="131.7" y="65.5">22u</text>
<text x="142.6" y="63.6">C13</text>
<text x="142.6" y="65.5">10u</text>
<text x="153.6" y="63.6">C8</text>
<text x="153.6" y="65.5">0.1u</text>
<text x="164.6" y="63.6">C7</text>
<text x="164.6" y="65.5">0.01u</text>
<text x="184.7" y="63.6">C24</text>
<text x="184.7" y="65.5">220u</text>
<text x="195.7" y="63.6">C25</text>
<text x="195.7" y="65.5">220u</text>
<text x="204.8" y="63.6">C27</text>
<text x="204.8" y="65.5">22u</text>
<text x="215.8" y="63.6">C26</text>
<text x="215.8" y="65.5">10u</text>
<text x="226.8" y="63.6">C54</text>
<text x="226.8" y="65.5">0.1u</text>
<text x="237.7" y="63.6">C53</text>
<text x="237.7" y="65.5">0.01u</text>
<text x="77" y="71.7">REG104-3.3</text>
<text x="107.9" y="69.1">C17</text>
<text x="107.9" y="71">0.01u</text>
<text x="18.1" y="72.4">P5</text>
<text x="62.2" y="111.2">C42</text>
<text x="62.2" y="113">0.1u</text>
<text x="73.2" y="111.2">C45</text>
<text x="73.2" y="113">0.01u</text>
<text x="84.1" y="111.2">C39</text>
<text x="84.1" y="113">0.1u</text>
<text x="95.1" y="111.2">C50</text>
<text x="95.1" y="113">0.01u</text>
<text x="122.5" y="113">C23</text>
<text x="165.9" y="108.6">U5E</text>
<text x="222.5" y="112.3">U19C</text>
<text x="122.5" y="114.9">0.1u</text>
<text x="166.1" y="121.1">MSP430F133</text>
<text x="195.7" y="129.5">MFG2</text>
<text x="195.7" y="133.1">MFGHOLE</text>
<text x="195.7" y="136.8">MFG4</text>
<text x="195.7" y="140.5">MFGHOLE</text>
<text x="56.7" y="144.1">C46</text>
<text x="56.7" y="145.9">0.01u</text>
<text x="65.8" y="144.1">C44</text>
<text x="65.8" y="145.9">0.01u</text>
<text x="75" y="144.1">C47</text>
<text x="75" y="145.9">0.01u</text>
<text x="84.1" y="144.1">C38</text>
<text x="84.1" y="145.9">0.01u</text>
<text x="93.3" y="144.1">C41</text>
<text x="93.3" y="145.9">0.01u</text>
<text x="102.4" y="144.1">C49</text>
<text x="102.4" y="145.9">0.01u</text>
<text x="111.5" y="144.1">C34</text>
<text x="111.5" y="145.9">0.01u</text>
<text x="120.7" y="144.1">C35</text>
<text x="120.7" y="145.9">0.01u</text>
<text x="129.8" y="144.1">C37</text>
<text x="129.8" y="145.9">0.01u</text>
<text x="139" y="144.1">C36</text>
<text x="139" y="145.9">0.01u</text>
<text x="148.1" y="144.1">C40</text>
<text x="148.1" y="145.9">0.01u</text>
<text x="157.3" y="144.1">C43</text>
<text x="157.3" y="145.9">0.01u</text>
<text x="195.7" y="144.1">MFG3</text>
<text x="195.7" y="147.8">MFGHOLE</text>
<text x="195.7" y="151.4">MFG1</text>
<text x="195.7" y="155.1">MFGHOLE</text>
<text x="222.7" y="154">TMDS442</text>
</g>
<g font-size="1.6">
<text x="261.5" y="31.5">3p3AVcc</text>
<text x="120.7" y="39.9">tant_d</text>
<text x="131.7" y="39.9">tant_c</text>
<text x="142.6" y="39.9">tant_c</text>
<text x="153.6" y="39.9">0603</text>
<text x="164.6" y="39.9">0402</text>
<text x="168.2" y="36.2">1210</text>
<text x="184.7" y="39.9">tant_d</text>
<text x="195.7" y="39.9">tant_d</text>
<text x="204.8" y="39.9">tant_c</text>
<text x="215.8" y="39.9">tant_c</text>
<text x="226.8" y="39.9">0603</text>
<text x="237.7" y="39.9">0402</text>
<text x="248.7" y="39.9">0402</text>
<text x="259.7" y="39.9">0402</text>
<text x="117" y="43.5">GND</text>
<text x="128" y="43.5">GND</text>
<text x="139" y="43.5">GND</text>
<text x="149.9" y="43.5">GND</text>
<text x="160.9" y="43.5">GND</text>
<text x="181" y="43.5">GND</text>
<text x="192" y="43.5">GND</text>
<text x="201.2" y="43.5">GND</text>
<text x="212.1" y="43.5">GND</text>
<text x="223.1" y="43.5">GND</text>
<text x="234.1" y="43.5">GND</text>
<text x="245" y="43.5">GND</text>
<text x="256" y="43.5">GND</text>
<text x="47.5" y="49">Vin</text>
<text x="239.6" y="51.6">3p3Vcc</text>
<text x="168.2" y="56.3">1210</text>
<text x="40.2" y="65.5">tant_d</text>
<text x="51.2" y="65.5">tant_d</text>
<text x="63.8" y="64.4">GND</text>
<text x="95.1" y="64.4">GND</text>
<text x="20.1" y="67.3">SILK = +6V</text>
<text x="95.1" y="68.1">Vin</text>
<text x="120.7" y="67.3">tant_d</text>
<text x="131.7" y="67.3">tant_c</text>
<text x="142.6" y="67.3">tant_c</text>
<text x="153.6" y="67.3">0603</text>
<text x="164.6" y="67.3">0402</text>
<text x="184.7" y="67.3">tant_d</text>
<text x="195.7" y="67.3">tant_d</text>
<text x="204.8" y="67.3">tant_c</text>
<text x="215.8" y="67.3">tant_c</text>
<text x="226.8" y="67.3">0603</text>
<text x="237.7" y="67.3">0402</text>
<text x="107.9" y="72.8">0402</text>
<text x="239.6" y="77.2">GND</text>
<text x="40" y="106.4">3p3Vcc</text>
<text x="117.9" y="109">3p3Vcc</text>
<text x="144.3" y="111.9">3p3Vcc</text>
<text x="213" y="109">3p3AVcc</text>
<text x="62.2" y="114.9">0603</text>
<text x="73.2" y="114.9">0402</text>
<text x="84.1" y="114.9">0603</text>
<text x="95.1" y="114.9">0402</text>
<text x="122.5" y="116.7">0603</text>
<text x="151.6" y="117.4">GND</text>
<text x="190.2" y="117.4">GND</text>
<text x="41.9" y="121.1">GND</text>
<text x="118.9" y="120.4">GND</text>
<text x="40" y="141.2">3p3AVcc</text>
<text x="56.7" y="147.8">0402</text>
<text x="65.8" y="147.8">0402</text>
<text x="75" y="147.8">0402</text>
<text x="84.1" y="147.8">0402</text>
<text x="93.3" y="147.8">0402</text>
<text x="102.4" y="147.8">0402</text>
<text x="111.5" y="147.8">0402</text>
<text x="120.7" y="147.8">0402</text>
<text x="129.8" y="147.8">0402</text>
<text x="139" y="147.8">0402</text>
<text x="148.1" y="147.8">0402</text>
<text x="157.3" y="147.8">0402</text>
<text x="43.7" y="150.3">GND</text>
<text x="173.5" y="154">GND</text>
<text x="241.4" y="155.1">GND</text>
<text x="210.3" y="164.2">Title</text>
<text x="217.6" y="166.1">&lt;Title&gt;</text>
<text x="210.3" y="169.7">Size</text>
<text x="212.1" y="171.6">B</text>
<text x="217.6" y="169.7">Document Number</text>
<text x="217.6" y="171.6">&lt;Doc&gt;</text>
<text x="270.7" y="169.7">Rev</text>
<text x="272.5" y="171.6">&lt;RevCode</text>
<text x="210.3" y="175.2">Date:</text>
<text x="219.8" y="175.2">Thursday, June 08, 2006</text>
<text x="246.9" y="175.2">Sheet</text>
<text x="256" y="175.2">4</text>
<text x="261.5" y="175.2">of</text>
<text x="267" y="175.2">6</text>
</g>
<g font-size="1.3">
<text x="29.3" y="1.4">5</text>
<text x="84.1" y="1.4">4</text>
<text x="139" y="1.4">3</text>
<text x="193.8" y="1.4">2</text>
<text x="248.7" y="1.4">1</text>
<text x=".5" y="24.7">D</text>
<text x="276.6" y="24.7">D</text>
<text x=".5" y="68.2">C</text>
<text x="276.6" y="68.2">C</text>
<text x=".5" y="111.6">B</text>
<text x="276.6" y="111.6">B</text>
<text x=".5" y="155">A</text>
<text x="276.6" y="155">A</text>
<text x="29.3" y="176.9">5</text>
<text x="84.1" y="176.9">4</text>
<text x="139" y="176.9">3</text>
<text x="193.8" y="176.9">2</text>
<text x="248.7" y="176.9">1</text>
</g>
</svg>
